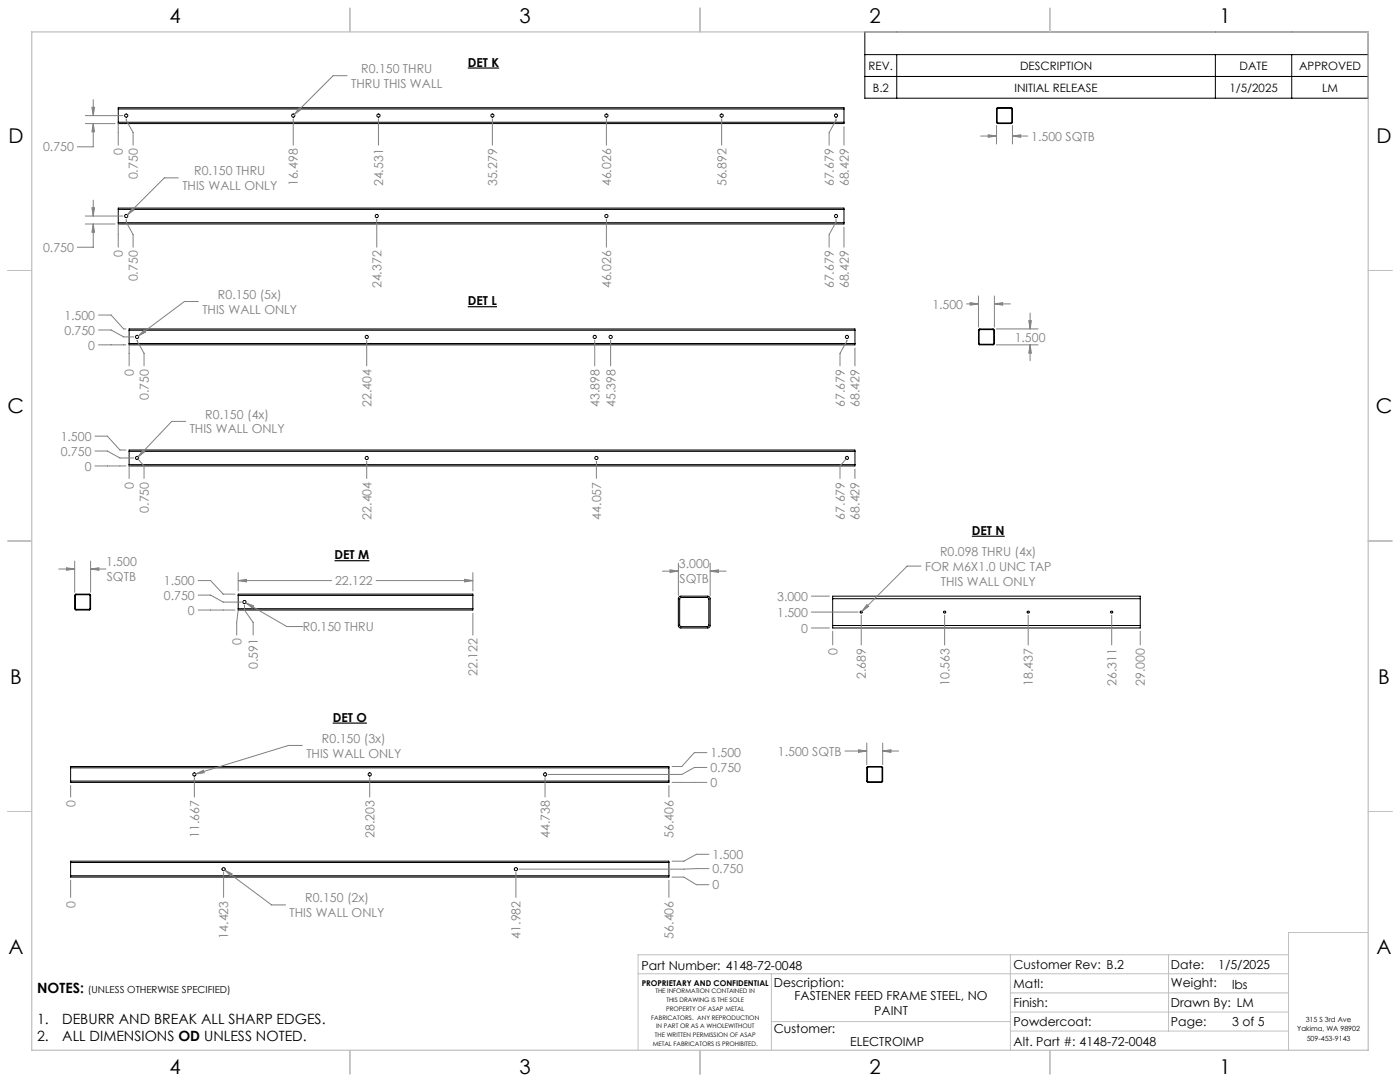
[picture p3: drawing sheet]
<svg xmlns="http://www.w3.org/2000/svg" width="559mm" height="432mm" viewBox="0 0 559 432" stroke-linecap="round" stroke-linejoin="round" font-family="sans-serif">
<g fill="none" stroke="#000" stroke-width=".4">
<path d="M345.2 12.7h200.9v26.5h-200.9zM345.2 21.8h200.9M345.2 30.5h200.9M357.9 21.8v17.4M485.1 21.8v17.4M515.6 21.8v17.4M47.2 48.8v.5h289.7v-.5M47.2 43.5v-.5h289.7v.5M47.2 48.8h289.7M47.2 43.5v5.3M47.2 43.5h289.7M336.9 43.5v5.3"/>
<path d="M397.8 43.2l.4-.2h5.7l.2 .4-.1 5.7-.4 .2-5.7-.2zM398.1 43.3h5.7v5.7l-5.8-.1zM47.2 88.9v.5h289.7v-.5M47.2 83.6v-.6h289.7v.6M47.2 83.6v5.3M47.2 88.9h289.7M47.2 83.6h289.7M336.9 83.6v5.3M51.5 137.1v.5h289.7v-.5M51.5 131.8v-.5h289.7v.5M51.5 137.1h289.7M51.5 131.8v5.3"/>
<path d="M51.5 131.8h289.7M341.2 131.8v5.3M390.7 131.4h6l.2 .3-.1 5.7-.3 .2-5.8-.1zM390.9 131.6h5.7v5.7h-5.7zM51.5 185.4v.5h289.7v-.5M51.5 180.1v-.5h289.7v.5M51.5 180.1v5.3M51.5 185.4h289.7M51.5 180.1h289.7M341.2 180.1v5.3M30 237.3l5.9-.1 .3 .3-.1 5.7-.5 .3-5.5-.2-.3-.4zM30.1 237.5l5.7-.2 .1 5.7-5.7 .2z"/>
<path d="M95.1 237.6v-.5h93.6v.5M95.1 237.6h93.6M95.1 237.6v5.3M188.7 237.6v5.3M271.1 238.2l.6-.3h10.8l.7 .4 .3 .5v10.9l-.3 .6-.6 .3h-11l-.6-.3-.2-.6v-10.9zM271.5 238.7l.5-.3h10.3l.5 .3 .1 10.8-.3 .5-10.7 .1-.5-.3-.1-10.8zM332.4 238.9v-1h122.7v1M332.4 238.9h122.7M332.4 238.9v10.7M455.1 238.9v10.7M95.1 242.9v.6h93.6v-.6M95.1 242.9h93.6"/>
<path d="M332.4 249.6v1h122.7v-1M332.4 249.6h122.7M28.2 306.4v-.5h238.8v.5M28.2 311.7v.5h238.8v-.5M28.2 306.4v5.3M28.2 306.4h238.8M28.2 311.7h238.8M267 306.4v5.3M346.1 306h6.1v6.1h-6.1zM346.3 306.2h5.7v5.7h-5.7zM28.2 344.2v-.5h238.8v.5M28.2 349.5v.5h238.8v-.5"/>
<path d="M28.2 344.2h238.8M28.2 349.5h238.8M28.2 344.2v5.3M267 344.2v5.3"/>
<circle cx="50.4" cy="46.1" r=".64"/>
<circle cx="117.1" cy="46.1" r=".64"/>
<circle cx="151.1" cy="46.1" r=".64"/>
<circle cx="196.6" cy="46.1" r=".63"/>
<circle cx="242" cy="46.1" r=".64"/>
<circle cx="288" cy="46.1" r=".64"/>
<circle cx="333.7" cy="46.1" r=".63"/>
<circle cx="50.4" cy="86.2" r=".64"/>
<circle cx="150.4" cy="86.2" r=".63"/>
<circle cx="242" cy="86.2" r=".64"/>
<circle cx="333.7" cy="86.2" r=".63"/>
<circle cx="54.7" cy="134.4" r=".64"/>
<circle cx="146.4" cy="134.5" r=".63"/>
<circle cx="237.4" cy="134.4" r=".64"/>
<circle cx="243.7" cy="134.4" r=".64"/>
<circle cx="338" cy="134.5" r=".63"/>
<circle cx="54.7" cy="182.8" r=".64"/>
<circle cx="146.4" cy="182.8" r=".63"/>
<circle cx="238.1" cy="182.8" r=".64"/>
<circle cx="338.1" cy="182.8" r=".63"/>
<circle cx="97.6" cy="240.3" r=".64"/>
<circle cx="343.7" cy="244.3" r=".42"/>
<circle cx="377.1" cy="244.3" r=".42"/>
<circle cx="410.4" cy="244.3" r=".41"/>
<circle cx="443.7" cy="244.3" r=".42"/>
<circle cx="77.6" cy="309.1" r=".63"/>
<circle cx="147.6" cy="309.1" r=".63"/>
<circle cx="217.6" cy="309.1" r=".63"/>
<circle cx="89.3" cy="346.9" r=".63"/>
<circle cx="205.9" cy="346.9" r=".63"/>
</g>
<path d="M186.7 27.2h12.6M186.7 122.4h11.7M387.9 214h13.1M133.5 223.8h13.9M132.8 288.6h13.6" fill="none" stroke="#000" stroke-width=".46"/>
<g fill="none" stroke="#808080" stroke-width=".4">
<path d="M37.2 39.8v6.3M138.5 30.2h-5.5l-15.5 15.5M34 49.3h11.9M34 46.1h15.1M36.7 42.8h1l-.5 3.3zM37.2 49.3l.5 3.3h-1zM37.2 49.3v9.3h-6.3M47.2 49.3v8.6M50.4 47.4v.5l2.7 5v5M117.1 47.4v10.5M119.5 43l.7 .7-2.7 2zM151.1 47.4v10.5"/>
<path d="M196.5 47.4v10.5M242 47.4v10.5M288 47.4v10.5M333.7 47.4v.5l-2.8 5v5M336.9 50.6v7.3M391.4 54.3h6.4M394.4 53.8l3.4 .5-3.4 .5zM397.8 50.1v7.4M404.1 54.3l3.3-.5v1zM404.1 50.1v7.4M404.1 54.3h6.1M37.2 79.9v6.3"/>
<path d="M71.2 71h-5.6l-14.8 14.8M34 89.4h11.9M34 86.2h15.1M36.7 82.9h1l-.5 3.3zM37.2 89.4l.5 3.3h-1zM37.2 89.4v9.3h-6.3M47.2 89.4v9.2M50.4 87.5v1.1l2.7 5v5M52.8 83.1l.7 .7-2.7 2zM150.4 87.5v11.1M242 87.5v11.1M333.7 87.5v1.1l-2.8 5v5"/>
<path d="M336.9 90.7v7.9M390.6 118.1v12.4M396.9 118.1v12.4M39.3 125.7h5l5.1 5.6h.9M39.3 137.6h11M39.3 131.7h5l5.1 2.7h4M51.5 137.6v8.4M54.7 135.7l2.8 5.3v5M57.6 131.7l.6 .8-3 1.6zM79.2 120.3h-5.6l-18.4 13.8M146.4 135.7v10.3M237.4 135.7v10.3"/>
<path d="M243.7 135.7v10.3M338.1 135.7l-2.8 5.3v5M341.2 138.9v7.1M385.8 121.3h4.8M387.2 120.8l3.4 .5-3.4 .5zM396.9 121.3l3.3-.5v1zM396.9 121.3h6.4M397.7 131.3h16.6M397.7 137.6h16.6M410.6 128h1.1l-.5 3.3zM411.2 137.6l.5 3.3h-1.1zM411.2 124.9v6.4"/>
<path d="M411.2 137.6v6.4M37.9 180h5l5 2.8h5.5M37.9 174.1h5l5 5.5h2.4M57 179.6l.8 .7-2.7 2zM74.1 168.2h-5.6l-13.4 14.1M37.9 185.9h12.4M51.5 185.9h.1M51.5 185.9v5M54.7 182.8l2.8 3.1v5M146.4 184v6.9M238.1 184v6.9M338.1 182.8l-2.8 3.1v5"/>
<path d="M341.2 187.2v3.7M23.5 227.1h6.3M26.5 226.6l3.3 .5-3.3 .5zM29.8 223.9v12.5M36.2 227.1l3.3-.5v1zM36.2 223.9v12.5M36.2 227.1h6.1M79.1 231.7h5l5 5.4h4.7M79.1 237.5h5l5 2.8h7.2M95.1 231.7l3.3-.5v1zM95.1 228.5v7.3M95.1 231.7h37.3"/>
<path d="M150.1 231.7h38.6M185.4 231.2l3.3 .5-3.3 .5zM188.7 228.5v7.3M264.4 227.9h6.4M267.4 227.4l3.4 .5-3.4 .5zM270.8 224.8v12.9M283.5 227.9l3.3-.5v1zM283.5 224.8v12.9M283.5 227.9h6.3M323.8 237.9h7.3M367.6 225.9h-5.5l-18.1 18.1M79.1 243.5h14.7"/>
<path d="M95.1 243.5l-.6 4.9v5M97.6 241.5v2l3.4 4.9v5M98.1 240.6l3.1 1.2-.5 .9zM98.1 240.6l16.4 9.4h6.4M188.7 244.7v8.7M323.8 250.6h7.3M323.8 244.3h18.7M332.4 251.9v5.5M343.7 245.5v11.9M346 241.3l.7 .7-2.7 2zM377 245.5v11.9M410.4 245.5v11.9"/>
<path d="M443.7 245.5v11.9M455.1 251.9v5.5M120.7 297.5h-5.6l-36.9 11.4M337.3 299.7h8.7M342.7 299.2l3.3 .5-3.3 .5zM346 296.5v8.7M352.3 299.7l3.3-.5v1zM352.3 296.5v8.7M352.3 299.7h6.4M28.2 313.5v4.6M77.6 310.3v7.8M78.2 308.9l3-1.5 .3 1z"/>
<path d="M147.6 310.3v7.8M217.6 310.3v7.8M267 313.5v4.6M268.3 312.2h13.9M282.2 306.3h-5.1l-5 2.8h-53.3M282.2 300.4h-5.1l-5 5.5h-3.8M28.2 351.3v6.8M89.3 348.1v10M89.7 347.2l3 1.6-.6 .8zM89.7 347.2l18.7 13.9h5.6M205.9 348.1v10M267 351.3v6.8"/>
<path d="M268.3 350h4.7l5 3.1h5M283 346.6l-75.8 .3M283 340.9h-5l-5 2.8h-4.7"/>
</g>
<g fill="none" stroke="#c0c0c0" stroke-width=".4">
<path d="M139.7 3.2v9.5M279.4 3.2v9.5M419.1 3.2v9.5M3.1 107.9h9.6M546.1 107.9h9.5M3.1 215.9h9.6M546.1 215.9h9.5M3.1 323.8h9.6M546.1 323.8h9.5M546.1 372.1h-31.8v47M254.7 388.6h259.6M307.9 388.6v30.5"/>
<path d="M403.3 381v38.1M403.3 396.2h111M466.4 381v30.5M514.3 381h-259.6v38.1M139.7 419.1v9.6M279.4 419.1v9.6M307.9 407.7h95.4M403.3 403.9h111M403.3 411.5h111M419.1 419.1v9.6"/>
</g>
<path d="M12.7 12.7h533.4v406.4h-533.4z" fill="none" stroke="#c0c0c0" stroke-width=".5"/>
<path d="M119.5 43l-2 2.7 2.7-2zM37.2 49.3l.5 3.3h-1zM36.7 42.8h1l-.5 3.3zM52.8 83.1l-2 2.7 2.7-2zM37.2 89.4l.5 3.3h-1zM36.7 82.9h1l-.5 3.3zM394.4 53.8l3.4 .5-3.4 .5zM404.1 54.3l3.3-.5v1zM57.6 131.7l-2.4 2.4 3-1.6zM57 179.6l-1.9 2.7 2.7-2zM387.2 120.8l3.4 .5-3.4 .5zM396.9 121.3l3.3-.5v1zM410.6 128h1.1l-.5 3.3zM411.2 137.6l.5 3.3h-1.1zM95.1 231.7l3.3-.5v1zM185.4 231.2l3.3 .5-3.3 .5zM98.1 240.6l2.6 2.1 .5-.9zM26.5 226.6l3.3 .5-3.3 .5zM36.2 227.1l3.3-.5v1zM346 241.3l-2 2.7 2.7-2zM267.4 227.4l3.4 .5-3.4 .5zM283.5 227.9l3.3-.5v1zM89.7 347.2l2.4 2.4 .6-.8zM78.2 308.9l3.3-.5-.3-1zM342.7 299.2l3.3 .5-3.3 .5zM352.3 299.7l3.3-.5v1z" fill="#808080"/>
<g font-size="8.1">
<text x="67.6" y="9.3">4</text>
<text x="207.3" y="9.3">3</text>
<text x="347" y="9.3">2</text>
<text x="486.7" y="9.3">1</text>
<text x="3.3" y="57">D</text>
<text x="549.4" y="57">D</text>
<text x="3" y="164.9">C</text>
<text x="549.1" y="164.9">C</text>
<text x="4" y="272.9">B</text>
<text x="550.1" y="272.9">B</text>
<text x="3.3" y="380.8">A</text>
<text x="549.4" y="380.8">A</text>
<text x="67.6" y="428.4">4</text>
<text x="207.3" y="428.4">3</text>
<text x="347" y="428.4">2</text>
<text x="486.7" y="428.4">1</text>
</g>
<g font-size="5.6">
<text x="14.8" y="396.3">NOTES:</text>
<text x="14.8" y="408.8">1.</text>
<text x="24.8" y="408.8">DEBURR AND BREAK ALL SHARP EDGES.</text>
<text x="14.8" y="415.5">2.</text>
<text x="24.8" y="415.5">ALL DIMENSIONS OD UNLESS NOTED.</text>
</g>
<g font-size="4.9" fill="#808080">
<text x="144.2" y="29.1">R0.150 THRU</text>
<text x="140.1" y="35">THRU THIS WALL</text>
<text x="411.6" y="56.1">1.500 SQTB</text>
<text x="17.2" y="60.4">0.750</text>
<text x="49.1" y="62" transform="rotate(-90 49.1 62)">0</text>
<text x="55" y="71.6" transform="rotate(-90 55 71.6)">0.750</text>
<text x="77.5" y="69.9">R0.150 THRU</text>
<text x="72.8" y="75.8">THIS WALL ONLY</text>
<text x="118.9" y="74.3" transform="rotate(-90 118.9 74.3)">16.498</text>
<text x="152.9" y="74.3" transform="rotate(-90 152.9 74.3)">24.531</text>
<text x="198.4" y="74.3" transform="rotate(-90 198.4 74.3)">35.279</text>
<text x="243.9" y="74.3" transform="rotate(-90 243.9 74.3)">46.026</text>
<text x="289.9" y="74.3" transform="rotate(-90 289.9 74.3)">56.892</text>
<text x="332.8" y="74.3" transform="rotate(-90 332.8 74.3)">67.679</text>
<text x="338.8" y="74.3" transform="rotate(-90 338.8 74.3)">68.429</text>
<text x="17.2" y="100.5">0.750</text>
<text x="49.1" y="102.7" transform="rotate(-90 49.1 102.7)">0</text>
<text x="55" y="112.3" transform="rotate(-90 55 112.3)">0.750</text>
<text x="87" y="119.3">R0.150 (5x)</text>
<text x="152.3" y="115" transform="rotate(-90 152.3 115)">24.372</text>
<text x="243.9" y="115" transform="rotate(-90 243.9 115)">46.026</text>
<text x="332.8" y="115" transform="rotate(-90 332.8 115)">67.679</text>
<text x="338.8" y="115" transform="rotate(-90 338.8 115)">68.429</text>
<text x="80.8" y="125.1">THIS WALL ONLY</text>
<text x="372.1" y="123.1">1.500</text>
<text x="25.7" y="127.6">1.500</text>
<text x="25.7" y="133.5">0.750</text>
<text x="405" y="136.3">1.500</text>
<text x="35.3" y="139.5">0</text>
<text x="53.4" y="150.1" transform="rotate(-90 53.4 150.1)">0</text>
<text x="59.4" y="159.7" transform="rotate(-90 59.4 159.7)">0.750</text>
<text x="82" y="167.1">R0.150 (4x)</text>
<text x="148.3" y="162.4" transform="rotate(-90 148.3 162.4)">22.404</text>
<text x="239.3" y="162.4" transform="rotate(-90 239.3 162.4)">43.898</text>
<text x="245.6" y="162.4" transform="rotate(-90 245.6 162.4)">45.398</text>
<text x="337.2" y="162.4" transform="rotate(-90 337.2 162.4)">67.679</text>
<text x="343.1" y="162.4" transform="rotate(-90 343.1 162.4)">68.429</text>
<text x="75.7" y="173">THIS WALL ONLY</text>
<text x="24.2" y="175.9">1.500</text>
<text x="24.2" y="181.9">0.750</text>
<text x="33.8" y="187.8">0</text>
<text x="53.4" y="195" transform="rotate(-90 53.4 195)">0</text>
<text x="59.4" y="204.6" transform="rotate(-90 59.4 204.6)">0.750</text>
<text x="148.3" y="207.3" transform="rotate(-90 148.3 207.3)">22.404</text>
<text x="239.9" y="207.3" transform="rotate(-90 239.9 207.3)">44.057</text>
<text x="337.2" y="207.3" transform="rotate(-90 337.2 207.3)">67.679</text>
<text x="343.1" y="207.3" transform="rotate(-90 343.1 207.3)">68.429</text>
<text x="375.2" y="221.9">R0.098 THRU (4x)</text>
<text x="42.3" y="226">1.500</text>
<text x="271" y="226.8">3.000</text>
<text x="369.2" y="227.8">FOR M6X1.0 UNC TAP</text>
<text x="42.6" y="231.9">SQTB</text>
<text x="65.4" y="233.6">1.500</text>
<text x="133.8" y="233.6">22.122</text>
<text x="271.3" y="232.7">SQTB</text>
<text x="375.5" y="233.7">THIS WALL ONLY</text>
<text x="65.4" y="239.3">0.750</text>
<text x="310.2" y="239.8">3.000</text>
<text x="75" y="245.3">0</text>
<text x="120.9" y="251.9">R0.150 THRU</text>
<text x="310.2" y="246.1">1.500</text>
<text x="96.4" y="257.5" transform="rotate(-90 96.4 257.5)">0</text>
<text x="319.8" y="252.5">0</text>
<text x="334.2" y="261.5" transform="rotate(-90 334.2 261.5)">0</text>
<text x="102.9" y="267.1" transform="rotate(-90 102.9 267.1)">0.591</text>
<text x="190.6" y="269.8" transform="rotate(-90 190.6 269.8)">22.122</text>
<text x="345.6" y="271" transform="rotate(-90 345.6 271)">2.689</text>
<text x="379" y="273.8" transform="rotate(-90 379 273.8)">10.563</text>
<text x="412.3" y="273.8" transform="rotate(-90 412.3 273.8)">18.437</text>
<text x="445.6" y="273.8" transform="rotate(-90 445.6 273.8)">26.311</text>
<text x="457" y="273.8" transform="rotate(-90 457 273.8)">29.000</text>
<text x="128.5" y="296.4">R0.150 (3x)</text>
<text x="122.3" y="302.3">THIS WALL ONLY</text>
<text x="283.5" y="302.2">1.500</text>
<text x="310.5" y="301.6">1.500 SQTB</text>
<text x="283.5" y="308.1">0.750</text>
<text x="283.5" y="314.1">0</text>
<text x="30.1" y="322.2" transform="rotate(-90 30.1 322.2)">0</text>
<text x="79.5" y="334.5" transform="rotate(-90 79.5 334.5)">11.667</text>
<text x="149.5" y="334.5" transform="rotate(-90 149.5 334.5)">28.203</text>
<text x="219.5" y="334.5" transform="rotate(-90 219.5 334.5)">44.738</text>
<text x="268.9" y="334.5" transform="rotate(-90 268.9 334.5)">56.406</text>
<text x="284.4" y="342.8">1.500</text>
<text x="284.4" y="348.5">0.750</text>
<text x="284.4" y="354.9">0</text>
<text x="30.1" y="362.2" transform="rotate(-90 30.1 362.2)">0</text>
<text x="115.6" y="365.9">THIS WALL ONLY</text>
<text x="121.8" y="360.1">R0.150 (2x)</text>
<text x="91.1" y="374.5" transform="rotate(-90 91.1 374.5)">14.423</text>
<text x="207.8" y="374.5" transform="rotate(-90 207.8 374.5)">41.982</text>
<text x="268.9" y="374.5" transform="rotate(-90 268.9 374.5)">56.406</text>
</g>
<g font-size="4.9">
<text x="186.7" y="26.6">DET K</text>
<text x="186.7" y="121.9">DET L</text>
<text x="387.9" y="213.5">DET N</text>
<text x="133.5" y="223.2">DET M</text>
<text x="132.8" y="288">DET O</text>
<text x="256.1" y="386.9">Part Number: 4148-72-0048</text>
<text x="404.6" y="386.8">Customer Rev: B.2</text>
<text x="467.4" y="386.7">Date:</text>
<text x="486.2" y="386.7">1/5/2025</text>
<text x="308.9" y="393.8">Description:</text>
<text x="404.6" y="394.3">Matl:</text>
<text x="467.4" y="394">Weight:</text>
<text x="491.8" y="394.5">lbs</text>
<text x="317.1" y="399">FASTENER FEED FRAME STEEL, NO</text>
<text x="404.6" y="401.9">Finish:</text>
<text x="467.4" y="401.7">Drawn By: LM</text>
<text x="349" y="404.9">PAINT</text>
<text x="308.9" y="412.4">Customer:</text>
<text x="404.6" y="409.6">Powdercoat:</text>
<text x="467.4" y="409.4">Page:</text>
<text x="491.8" y="409.6">3 of 5</text>
<text x="339.3" y="417.4">ELECTROIMP</text>
<text x="404.6" y="417.4">Alt. Part #: 4148-72-0048</text>
</g>
<g font-size="4.6">
<text x="346.7" y="27.9">REV.</text>
<text x="407.1" y="27.9">DESCRIPTION</text>
<text x="494.8" y="27.9">DATE</text>
<text x="518.5" y="27.9">APPROVED</text>
<text x="348.4" y="36.6">B.2</text>
<text x="404.9" y="36.6">INITIAL RELEASE</text>
<text x="490.7" y="36.6">1/5/2025</text>
<text x="527.7" y="36.6">LM</text>
</g>
<text font-size="3.9" x="35.1" y="396.3">(UNLESS OTHERWISE SPECIFIED)</text>
<text font-size="3.2" x="256.1" y="393.4">PROPRIETARY AND CONFIDENTIAL</text>
<g font-size="2.8">
<text x="521.2" y="407.7">315 S 3rd Ave</text>
<text x="517.8" y="411.5">Yakima, WA 98902</text>
<text x="521.6" y="415.3">509-453-9143</text>
</g>
<g font-size="2.5">
<text x="261.6" y="396.5">THE INFORMATION CONTAINED IN</text>
<text x="266" y="399.9">THIS DRAWING IS THE SOLE</text>
<text x="260" y="406.9">FABRICATORS. ANY REPRODUCTION</text>
<text x="265.9" y="403.4">PROPERTY OF ASAP METAL</text>
<text x="261.4" y="413.8">THE WRITTEN PERMISSION OF ASAP</text>
<text x="261.8" y="410.4">IN PART OR AS A WHOLEWITHOUT</text>
<text x="260.5" y="417.3">METAL FABRICATORS IS PROHIBITED.</text>
</g>
</svg>
